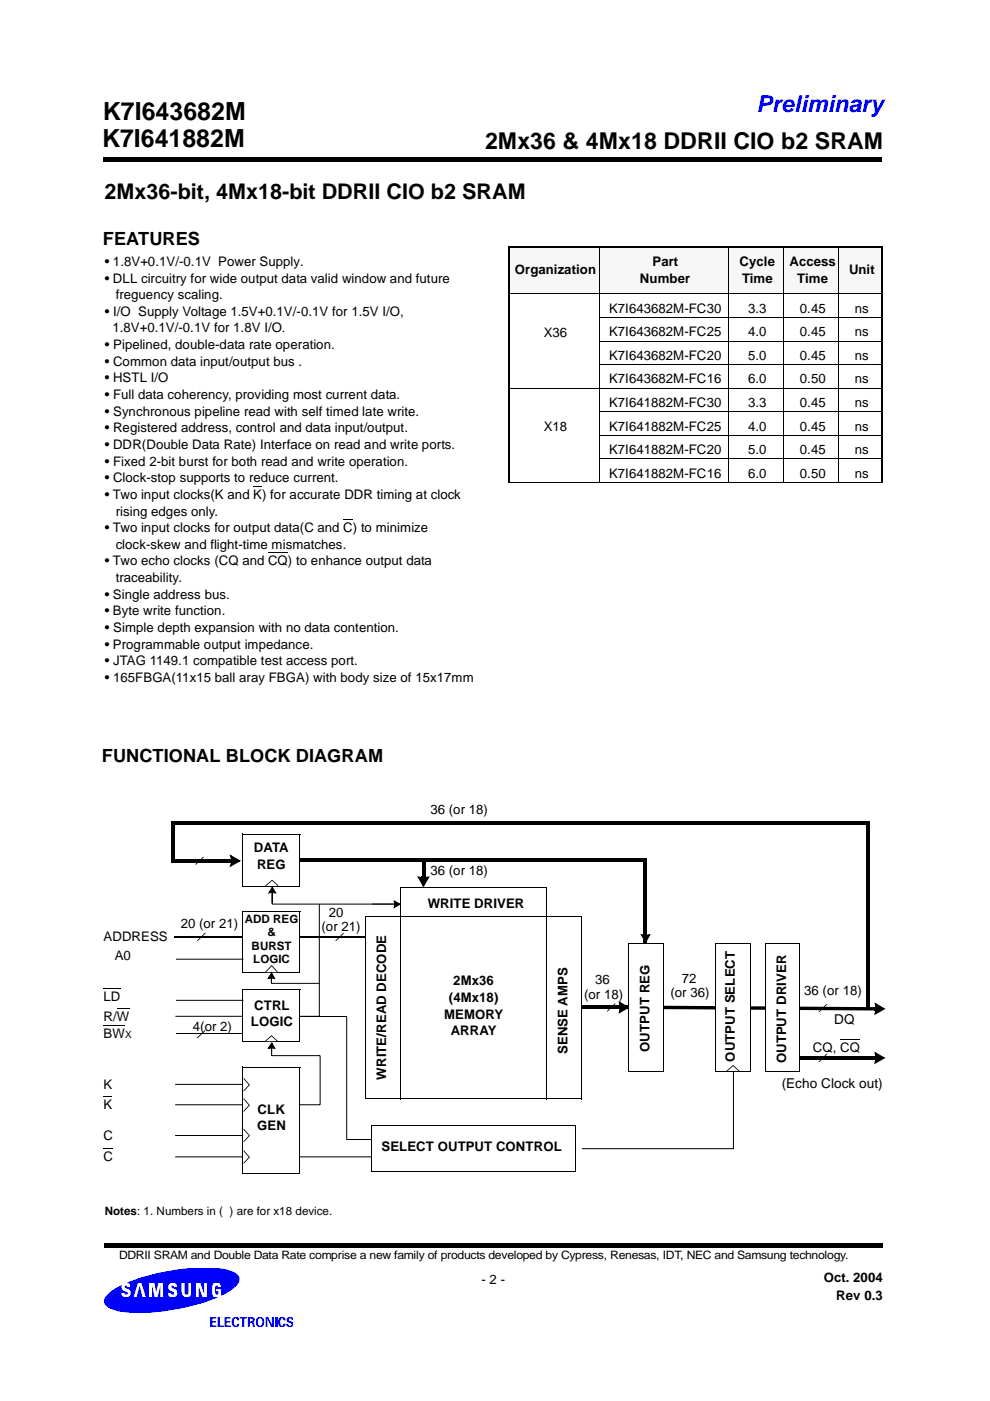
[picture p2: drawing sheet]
<svg xmlns="http://www.w3.org/2000/svg" width="210mm" height="297mm" viewBox="0 0 210 297" stroke-linecap="round" stroke-linejoin="round" font-family="sans-serif">
<g fill="none" stroke="#fff" stroke-width=".21">
<path d="M22 19.4v2.8M187 19.4v2.8M22 25.8v5.6M22.1 36.9h2.8M24.8 34.1h-2.8v229.4h2.8M26.9 36.8v2.8M28.4 34.1h5.6M28.4 36.9h5.6M37.1 36.8v2.8M37.5 34.1h5.7M37.6 36.9h5.6M46.7 34.1h5.6"/>
<path d="M46.8 36.9h5.5M55.9 34.1h5.6M55.9 36.9h5.6M65 34.1h5.7M65 36.9h5.6M74.2 34.1h5.6M74.2 36.9h5.6M83.4 34.1h5.6M83.4 36.9h5.6M92.5 34.1h5.6M92.5 36.9h5.6M101.1 34.4v2.8"/>
<path d="M101.7 36.9h5.5M101.7 34.1h5.6M104.5 34.4v2.8M107.8 34.4v2.8M110.8 36.9h5.6M110.8 34.1h5.7M120 36.9h5.6M120 34.1h5.7M129.1 36.9h5.6M129.2 34.1h5.6M138.3 36.9h5.6M138.4 34.1h5.6"/>
<path d="M147.4 36.9h5.6M147.5 34.1h5.6M156.6 36.9h5.6M156.7 34.1h5.6M165.7 36.9h5.6M165.8 34.1h5.7M174.9 36.9h5.6M175 34.1h5.7M184 36.9h2.9M184.2 34.1h2.8v94.6M187 25.8v5.7M26.9 43.3v5.6"/>
<path d="M26.9 52.6v5.7M37.1 43.3v5.6M37.1 52.6v5.7M101.1 40.7v5.6M101.1 49.9v5.6M101.1 59.1v5.5M104.5 40.7v5.6M104.5 49.9v5.6M104.5 59.1v5.5M107.8 40.7v5.6M107.8 49.9v5.6M107.8 59.1v5.5"/>
<path d="M26.9 61.9v5.7M26.9 71.2v5.7M37.1 61.9v5.7M37.1 71.2v5.7M101.1 68.2v5.6M101.1 77.4v5.6M104.5 68.2v5.6M104.5 77.4v5.6M107.8 68.2v5.6M107.8 77.4v5.6M26.9 80.5v5.7M26.9 89.8v5.7"/>
<path d="M26.9 99.1v5.7M37.1 80.5v5.7M37.1 89.8v5.7M37.1 99.1v5.7M101.1 86.5v5.7M101.1 95.7v5.6M104.5 86.5v5.7M104.5 95.7v5.6M107.8 86.5v5.7M107.8 95.7v5.6M26.9 108.4v5.7M26.9 117.7v5.7"/>
<path d="M37.1 108.4v5.7M37.1 117.7v5.7M101.1 104.9v5.6M101.1 114v5.6M104.5 104.9v5.6M104.5 114v5.6M107.8 104.9v5.6M107.8 114v5.6M26.9 127v5.7M26.9 136.4v5.6M37.1 127v5.7M37.1 136.4v5.6"/>
<path d="M101.1 123.2v5.6M101.1 132.4v5.6M104.5 123.2v5.6M104.5 132.4v5.6M107.8 123.2v5.6M107.8 132.4v5.6M187 128.9v9M187 138.3v8.7M26.9 145.6v5.7M26.9 154.9v5.8M37.1 145.6v5.7M37.1 154.9v5.8"/>
<path d="M101.1 141.5v5.6M101.1 150.7v5.6M101.1 159.9v5.5M104.5 141.5v5.6M104.5 150.7v5.6M104.5 159.9v5.5M107.8 141.5v5.6M107.8 150.7v5.6M107.8 159.9v5.5M187 147.7v8.5M187 157.1v8.3M26.9 164.3v5.7"/>
<path d="M26.9 173.6v5.7M37.1 164.3v5.7M37.1 173.6v5.7M101.1 169v5.6M101.1 178.2v5.6M104.5 169v5.6M104.5 178.2v5.6M107.8 169v5.6M107.8 178.2v5.6M187 166.5v8.1M187 175.8v7.9M26.9 182.9v5.7"/>
<path d="M26.9 192.2v5.7M37.1 182.9v5.7M37.1 192.2v5.7M101.1 187.3v5.7M101.1 196.5v5.6M104.5 187.3v5.7M104.5 196.5v5.6M107.8 187.3v5.7M107.8 196.5v5.6M187 185.2v7.7M187 194.6v7.5M26.9 201.5v5.7"/>
<path d="M26.9 210.8v5.7M37.1 201.5v5.7M37.1 210.8v5.7M101.1 205.7v5.6M101.1 214.8v5.6M104.5 205.7v5.6M104.5 214.8v5.6M107.8 205.7v5.6M107.8 214.8v5.6M187 204v7.3M187 213.3v7.1M26.9 220.1v5.7"/>
<path d="M26.9 229.4v5.7M26.9 238.7v5.7M37.1 220.1v5.7M37.1 229.4v5.7M37.1 238.7v5.7M101.1 224v5.6M101.1 233.2v5.6M104.5 224v5.6M104.5 233.2v5.6M107.8 224v5.6M107.8 233.2v5.6M187 222.7v6.9"/>
<path d="M187 232.1v6.7M26.9 248v5.7M26.9 257.3v2.8M37.1 248v5.7M37.1 257.3v2.8M101.1 242.3v5.6M101.1 251.5v5.6M104.5 242.3v5.6M104.5 251.5v5.6M107.8 242.3v5.6M107.8 251.5v5.6M187 241.4v6.6"/>
<path d="M187 250.8v6.3M22 265.8v5.6M22 275v5.7M22 260.5h2.8M28.4 263.5h5.6M28.4 260.5h5.6M37.5 263.5h5.7M37.6 260.5h5.6M46.7 263.5h5.6M46.7 260.5h5.6M55.9 263.5h5.6M55.9 260.5h5.6"/>
<path d="M65 263.5h5.7M65 260.5h5.6M74.2 263.5h5.6M74.2 260.5h5.6M83.4 263.5h5.6M83.4 260.5h5.6M92.5 263.5h5.6M92.6 260.5h5.5M101.1 260.6v2.8M101.7 263.5h5.6M101.7 260.5h5.6M104.5 260.6v2.8"/>
<path d="M107.8 260.6v2.8M110.8 263.5h5.7M110.9 260.5h5.6M120 263.5h5.7M120 260.5h5.6M129.2 263.5h5.6M129.2 260.5h5.6M138.4 263.5h5.6M138.4 260.5h5.5M147.5 263.5h5.6M147.5 260.5h5.6M156.7 263.5h5.6"/>
<path d="M156.7 260.5h5.6M165.8 263.5h5.7M165.8 260.5h5.7M175 263.5h5.7M175 260.5h5.6M184.2 263.5h2.8M184.2 260.5h2.8M187 260.2v5.7M187 269.6v5.7M187 278.9v2.9M22 284.2v2.9"/>
</g>
<path d="M22 33.3h.5v1.1h-.5zM22.5 33.3h164v1.1h-164zM186.5 33.3h.5v1.1h-.5zM22.1 263.4h.5v1.1h-.5zM22.6 263.4h164v1.1h-164zM186.6 263.4h.5v1.1h-.5z" fill="#000"/>
<path d="M22 268.9h40.1v12.4h-40.1z" fill="#fff"/>
<g fill="#00f">
<path d="M22.7 274.5a1.58 1.58 0 0 0 .2 2.7 16.1 16.1 0 0 0 8 1.1l4.1-.3a43.3 43.3 0 0 0 11.2-3h-.6a.74 .74 0 0 1-.6-.8v-1.3a.95 .95 0 0 1 .9-1 .95 .95 0 0 1 1 1h-.6a.34 .34 0 0 0-.3-.3 .34 .34 0 0 0-.4 .2l.1 1.6 .1 .1 .5-.1v-.7h-.5v-.4h1.1v1.4a7.4 7.4 0 0 0 3.8-3 1.76 1.76 0 0 0-1.7-2.2 10.4 10.4 0 0 0-4.6-.7 41.1 41.1 0 0 0-10 .9l-3.8 .9-3.8 1.4h.2a.71 .71 0 0 1 .6 .9h-.6l-.1-.3a.28 .28 0 0 0-.3 0 .28 .28 0 0 0-.1 .4l.2 .2a.97 .97 0 0 1 1 1 .97 .97 0 0 1-1 .9 .97 .97 0 0 1-.9-1h.6l.1 .3 .4 .1 .2-.1-.2-.5a1 1 0 0 1-1-.4 1 1 0 0 1 0-1.1l-2.1 1.2zM29.2 272h.8l.9 3h-.7l-.6-2.4-.6 2.4h-.7zM31.6 272h1.1l.4 2 .4-2h1.1v3h-.6v-2.5l-.6 2.5h-.6l-.6-2.5v2.5h-.6zM36 272.1a1.01 1.01 0 0 1 1.5 .8h-.6l-.2-.3a.26 .26 0 0 0-.3 0 .26 .26 0 0 0 0 .4l.2 .2a.98 .98 0 0 1 1 1.2 .98 .98 0 0 1-1.5 .6l-.3-.3-.2-.6h.6l.3 .4h.2l.2-.1v-.3l-.2-.2a1 1 0 0 1-1-.7 1 1 0 0 1 .3-1.1zM38.5 272h.6v2.2l.4 .3 .4-.2 .1-2.3h.6v1.9a1.04 1.04 0 0 1-1.1 1.2 1.04 1.04 0 0 1-1-1.2zM41.5 272h1l.8 2.3v-2.3h.6v3h-1l-.8-2.2v2.2h-.6zM44.5 279.3h1.4v.3h-.9v.5h.8v.3h-.8v.6h.9v.3h-1.4z" fill-rule="evenodd"/>
<path d="M46.2 279.3h.4v1.7h.8v.3h-1.2z" fill-rule="evenodd"/>
<path d="M47.6 279.3h1.3v.3h-.9v.5h.8v.3h-.8v.6h.9v.3h-1.3z" fill-rule="evenodd"/>
<path d="M49.3 279.5l.3-.2 .7-.1 .3 .3 .1 .5h-.4v-.3a.37 .37 0 0 0-.4-.1 .37 .37 0 0 0-.3 .4v.5a.38 .38 0 0 0 .3 .6 .38 .38 0 0 0 .4-.4h.4a.81 .81 0 0 1-.9 .7 .81 .81 0 0 1-.7-.9z" fill-rule="evenodd"/>
<path d="M50.8 279.3h1.5v.3h-.5v1.7h-.4v-1.7h-.6z" fill-rule="evenodd"/>
<path d="M52.6 279.3h1a.54 .54 0 0 1 .4 .5 .54 .54 0 0 1-.4 .5 .71 .71 0 0 1 .4 .9l.1 .1h-.5l-.1-.8h-.6v.8h-.3zM52.9 279.6v.6h.5l.2-.2-.2-.4z" fill-rule="evenodd"/>
<path d="M54.5 279.4a.96 .96 0 0 1 1.2 0 .96 .96 0 0 1 .3 1.1 .94 .94 0 0 1-1.2 .8 .94 .94 0 0 1-.5-1.4zM54.8 279.7a.93 .93 0 0 0 .3 1.4 .91 .91 0 0 0 .2-1.6z" fill-rule="evenodd"/>
<path d="M56.3 279.3h.6l.7 1.6v-1.6h.5v2h-.6l-.8-1.7v1.7h-.4z" fill-rule="evenodd"/>
<path d="M58.3 279.3h.5v2h-.5z" fill-rule="evenodd"/>
<path d="M59.2 279.4a.81 .81 0 0 1 1.4 .3v.3h-.4a.38 .38 0 0 0-.5-.4 .38 .38 0 0 0-.2 .5 .81 .81 0 0 0 .3 1l.4-.4h.4a.83 .83 0 0 1-1.1 .7 .83 .83 0 0 1-.6-1.1z" fill-rule="evenodd"/>
<path d="M60.8 279.6l.5-.4h.5l.2 .2 .1 .4h-.3l-.2-.3-.3 .1a.41 .41 0 0 0 0 .5 .41 .41 0 0 0 .5 .1h.1a.72 .72 0 0 1-.2 1.2 .72 .72 0 0 1-1-.7h.4v.2a.37 .37 0 0 0 .5 .2 .37 .37 0 0 0 .2-.4l-.4-.2a.65 .65 0 0 1-.6-.9z" fill-rule="evenodd"/>
</g>
<g fill="#000">
<path d="M53.7 103h1.9v.3h-1.9zM36.9 198.4h.2v.4h-.2zM56 182h.3v.8h-.3zM56.3 182h80.8v.8h-80.8zM92.3 198.4h.1v.4h-.1zM136.4 200h.7v.3h-.7zM136.4 182.4h.7v17.6h-.7zM37.4 219l.1 .2zM51.8 219l.1 .2zM118.5 213.2h.3v.8h-.3zM118.8 213.2h14.2v.8h-14.2zM127.7 213.2h.3v.8h-.3z"/>
<path d="M128 213.2h3.2v.8h-3.2zM131.2 213.2h.3v.8h-.3zM131.4 213.6h.3l-.2 1h-.3zM131.2 212.3l2.3 1.3-2.3 1.3 .1-.4 1.8-1.1 .1 .3-1.9-1 .2-.3 .2 1.2h-.3zM133 213.2h.4v.8h-.4zM139.8 213.2h.3v.8h-.3zM140.1 213.2l45.3 .3v.7l-45.3-.2zM185.4 213.5h.4v.7h-.4zM185.6 213.8l.4 .1-.2 1-.4-.1zM185.4 212.6l2.4 1.3-2.5 1.4 .2-.5 1.8-1.1 .2 .3-1.9-1 .1-.3 .3 1.2h-.4zM169.1 223.9h.3v.8h-.3zM169.4 223.9h16v.8h-16z"/>
<path d="M185.4 223.9h.4v.8h-.4zM185.6 224.2h.4l-.2 1.1h-.4zM185.4 223l2.4 1.3-2.5 1.4 .2-.5 1.8-1 .2 .3-2-1.1 .2-.3 .3 1.1-.4 .1z"/>
</g>
<g fill="#000">
<path d="M131.4 212.6l1.8 1-1.8 1 .1-1zM185.6 212.9l1.8 1-1.8 1 .2-1zM185.6 223.3l1.8 1-1.8 1 .2-1z"/>
<circle cx="131.2" cy="213.6" r=".34"/>
<circle cx="185.4" cy="213.9" r=".37"/>
<circle cx="185.5" cy="224.3" r=".36"/>
</g>
<path d="M56.8 117.2h4.3M72.8 110.2h2M67.7 191.7v23.8h-30.5M21.9 209.7h3.7M37.5 219.1h14.3M63.7 215.5h9.8v26.1h27.2M57.6 221.6v2.2h10.3v10.4h-30.8M155.5 227.1v16.4h-32.1M37.1 245.3h62.9" fill="none" stroke="#000" stroke-width=".21"/>
<path d="M37.1 198.6h55.2" fill="none" stroke="#000" stroke-width=".34"/>
<path d="M162.3 200h7.3v27.2h-7.3z" fill-rule="evenodd" fill="#fff"/>
<path d="M162.3 199.9v27.3M162.3 200h7.4M169.6 200v27.2M162.2 227.2h7.4" fill="none" stroke="#000" stroke-width=".21"/>
<path d="M77.6 194.4h7.3v38.6h-7.3z" fill-rule="evenodd" fill="#fff"/>
<path d="M77.6 194.4h7.4M77.6 194.3v38.7M84.9 194.4v38.7M77.5 233h7.4" fill="none" stroke="#000" stroke-width=".21"/>
<path d="M116 194.4h7.3v38.6h-7.3z" fill-rule="evenodd" fill="#fff"/>
<path d="M116 194.3v38.7M116 194.4h7.4M123.3 194.4v38.7M24.8 213.8h2.6M115.9 233h7.4M21.9 243.6h2.1" fill="none" stroke="#000" stroke-width=".21"/>
<path d="M51.5 193.3h12.1v12.9h-12.1z" fill="#fff"/>
<path d="M51.5 193.2v13M51.5 193.3h12.1M63.6 193.3v13M51.4 206.2h12.2" fill="none" stroke="#000" stroke-width=".21"/>
<path d="M51.5 176.8h12.1v11.1h-12.1z" fill="#fff"/>
<path d="M51.5 176.7v11.2M51.5 176.8h12.1M63.6 176.8v11.2M51.4 187.9h12.2" fill="none" stroke="#000" stroke-width=".21"/>
<path d="M51.5 226.2h12.1v22.5h-12.1z" fill="#fff"/>
<path d="M51.5 226.1v22.6M51.5 226.2h12.1M63.6 226.2v22.6M51.4 248.7h12.2" fill="none" stroke="#000" stroke-width=".21"/>
<path d="M51.5 209.8h12.1v11.1h-12.1z" fill="#fff"/>
<path d="M51.5 209.7v11.2M51.5 209.8h12.1M63.6 209.8v11.1M51.4 220.9h12.2" fill="none" stroke="#000" stroke-width=".21"/>
<path d="M57.6 204.7l1.3 1.4h-2.7z" fill="#fff"/>
<path d="M56.1 206.1l.2 .1zM57.6 204.6l.1 .2-1.4 1.4-.1-.1zM57.5 204.8l.2-.1 1.2 1.4-.1 .1zM58.8 206.2l.2-.1z" fill="#000"/>
<path d="M56.3 187.8l1.4-1.2 1.2 1.2z" fill="#fff"/>
<path d="M56.3 187.7l.1 .2zM56.3 187.7l1.5-1.1-1.4 1.3zM57.8 186.6l1.2 1.1-.1 .2-1.3-1.2zM58.9 187.9l.2-.1z" fill="#000"/>
<path d="M56.2 220.8l1.3-1.2 1.3 1.1z" fill="#fff"/>
<path d="M57.5 219.7l.1-.2 1.3 1.2-.1 .1zM56.1 220.7l.1 .2zM56.1 220.7l1.5-1.2-1.3 1.4zM58.8 220.8l.1-.1z" fill="#000"/>
<path d="M133.3 200h7.3v27.2h-7.3z" fill-rule="evenodd" fill="#fff"/>
<path d="M133.3 199.9v27.3M133.3 200h7.4M140.6 200v27.2M133.2 227.2h7.4" fill="none" stroke="#000" stroke-width=".21"/>
<path d="M151.7 200h7.4v27.2h-7.4z" fill-rule="evenodd" fill="#fff"/>
<path d="M151.7 199.9v27.3M151.7 200h7.4M159.1 200v27.2M151.7 227.2h7.4" fill="none" stroke="#000" stroke-width=".21"/>
<path d="M84.9 194.4h31.1v38.6h-31.1z" fill="#fff"/>
<path d="M84.9 194.3v38.7M84.9 194.4h31.2M116 194.4v38.7M84.8 233h31.2" fill="none" stroke="#000" stroke-width=".21"/>
<path d="M84.9 188.2h31.1v6.2h-31.1z" fill-rule="evenodd" fill="#fff"/>
<path d="M57.7 187.9v3.8h27.3M84.8 194.4h31.2M84.9 188.1v6.3M84.9 188.2h31.2M116 188.2v6.3M21.9 217.4h4.6M37.3 212.1h14.3M57.5 206v2.5h10.2M37.1 229.9h14.3" fill="none" stroke="#000" stroke-width=".21"/>
<g fill="#000">
<path d="M57.7 187.8l1 1.7-.5-.2-.6-1 .3-.2-.6 1.2-.3-.2 .7-.2 .1 .4-1 .2zM57.7 188.9l.6 .2v.3l-.6-.1zM83.6 191.6h.4l-.2 .7-.3-.1zM83.5 190.8l1.6 .9-1.7 1 .2-.5 1-.6 .2 .3-1.2-.6 .1-.3 .3 .6-.4 .1zM88.8 185.8l1 .2v.4l-1.1-.2zM89.4 185.8h.7v.4h-.7zM89.5 182.1h.7v.3h-.7zM89.5 185.8h.7v.4h-.7zM89.5 182.4h.7v3.4h-.7zM88.4 185.8l.5 .1 1 1.8-.3 .2 1.1-2 .2 .2-1.1 .3v-.4l1.3-.2-1.3 2.4zM136.2 198.1l.8 .1v.4l-.9-.2zM136.8 198.1h.3v.3h-.3z"/>
<path d="M136.8 191.3h.3v.2h-.3zM136.8 198.1h.3v.1h-.3zM135.7 198l.5 .2 .8 1.4-.2 .1 .7-1.5 .3 .1-.8 .3-.1-.4 1.1-.2-1.1 2zM57.6 206.1l.8 1.5-.4-.1-.6-1 .3-.2-.6 1.2-.3-.2 .7-.2 .1 .4-.9 .1zM57.5 207.1l.6 .1v.4l-.6-.1zM128.7 214.3l.1 .2zM130.4 212.7l.1 .1zM128.7 214.3l1.7-1.6 .1 .2-1.7 1.6zM21.9 232.3h1.9v.2h-1.9z"/>
</g>
<g fill="#000">
<path d="M57.7 188.2l.6 1-.6-.1-.6 .1zM83.7 191.1l1 .6-1 .6 .1-.6zM88.8 186l1 .2 1-.2-1 1.8zM136.1 198.2l.8 .2 .8-.2-.8 1.4zM57.5 206.4l.6 1h-1.1z"/>
<path d="M89.5 185.6l.5-.1a.37 .37 0 0 1 .1 .5 .37 .37 0 0 1-.6 .1z" fill-rule="evenodd"/>
</g>
<path d="M136.9 191.5v6.6" fill="none" stroke="#000" stroke-width=".34"/>
<path d="M154.1 227.1l1.3-1.2 1.3 1.2z" fill="#fff"/>
<g fill="#000">
<path d="M41.4 183.2l.1 .2zM41.8 199.4l.1 .1zM43.1 181.6l.1 .2zM41.4 183.2l1.7-1.5 .1 .1-1.7 1.5zM43.5 197.7l.1 .2zM41.8 199.4l1.6-1.6 .2 .1-1.7 1.6zM71.1 199.4l.2 .1zM72.8 197.7l.1 .2zM71.1 199.4l1.7-1.6 .1 .1-1.6 1.6zM43.4 218.4l.2 .1zM41.8 220l1.6-1.6 .1 .2-1.6 1.5zM41.7 220l.2 .1z"/>
<path d="M57.6 220.9l.9 1.5-.5-.1-.5-1 .3-.2-.6 1.2-.3-.2 .7-.1v.3l-.9 .1zM57.6 222h.6l-.1 .4-.5-.1zM154 227.1l.2 .1zM154 227l1.5-1.2-1.3 1.4zM155.5 225.8l1.3 1.2-.2 .2-1.2-1.2zM156.6 227.2l.2-.1z"/>
</g>
<path d="M57.6 222.1v1" fill="none" stroke="#000" stroke-width=".21"/>
<path d="M57.6 221.2l.5 1h-1.1z" fill="#000"/>
<path d="M78.8 238.7h43.3v9.6h-43.3z" fill-rule="evenodd" fill="#fff"/>
<path d="M78.8 238.7h43.3M78.8 238.6v9.7M122.1 238.7v9.7M37.1 240.7h14.5M78.7 248.3h43.4" fill="none" stroke="#000" stroke-width=".21"/>
<path d="M51.7 228.6l1.1 1.4-1.1 1.3z" fill="#fff"/>
<path d="M51.6 228.7l.1-.1zM51.6 228.7l.1-.1 1.2 1.5zM51.6 231.3l.1 .1zM52.8 230l.1 .1-1.2 1.3-.1-.2z" fill="#000"/>
<path d="M51.7 233l1.1 1.3-1.1 1.3z" fill="#fff"/>
<path d="M51.6 233l.1-.1zM51.6 233l.1-.1 1.2 1.5zM51.6 235.5l.1 .2zM52.8 234.3l.1 .1-1.2 1.3-.1-.2z" fill="#000"/>
<path d="M51.7 239.4l1.1 1.3-1.1 1.3z" fill="#fff"/>
<path d="M51.7 239.3l-.1 .2zM51.6 239.5l.1-.1 1.2 1.4zM51.6 242l.1 .1zM52.8 240.7l.1 .1-1.2 1.3-.1-.1z" fill="#000"/>
<path d="M51.7 244l1.1 1.3-1.1 1.3z" fill="#fff"/>
<path d="M173.5 214.5l.2 .1zM175.3 212.8l.1 .2zM173.6 214.5l1.6-1.6 .2 .1-1.7 1.6zM173.5 225.1l.2 .1zM175.3 223.4l.1 .2zM173.6 225l1.6-1.6 .2 .2-1.7 1.6zM51.6 244l.1-.1zM51.6 244.1l.1-.2 1.3 1.5h-.2zM51.6 246.6l.1 .1zM52.8 245.3l.1 .1-1.2 1.3-.1-.2z" fill="#000"/>
<path d="M178.2 220.3h4.2" fill="none" stroke="#000" stroke-width=".21"/>
<g fill="#f7f7f7">
<path d="M107.8 52.4h19.2v9.9h-19.2z"/>
<path d="M127 52.4h27.4v9.9h-27.4z"/>
<path d="M154.4 52.4h11.7v9.9h-11.7z"/>
<path d="M166.1 52.4h11.8v9.9h-11.8z"/>
<path d="M177.9 52.4h9.1v9.9h-9.1z"/>
</g>
<path d="M107.7 52.4h79.4M107.8 52.6v49.6M187 52.6v49.6" fill="none" stroke="#000" stroke-width=".34"/>
<g fill="none" stroke="#000" stroke-width=".21">
<path d="M127 52.2v50.2M154.4 52.2v50.2M166.1 52.2v50.2M177.9 52.2v50.2M107.7 62.3h79.4M127 67.3h60.1M127 72.3h60.1M127 77.3h60.1M107.7 82.3h79.4M127 87.3h60.1M127 92.3h60.1M127 97.3h60.1"/>
<path d="M107.7 102.3h79.4M37.3 203.4h14.3"/>
</g>
<path d="M36.3 174.1h.8v8.4h-.8zM36.7 174.1h147.6v.7h-147.6zM36.3 182.2h12.5v.7h-12.5zM48.8 182.2h.4v.7h-.4zM49.1 182.5h.3l-.3 1.1-.3-.1zM48.8 182.2h.3v.7h-.3zM48.7 181.1l2.4 1.4-2.4 1.4 .2-.5 1.7-1 .2 .3-1.9-1 .1-.3 .4 1.1h-.3zM183.6 213.4h.7v.4h-.7zM183.6 174.5h.7v38.9h-.7z" fill="#000"/>
<g fill="#000">
<path d="M49 181.5l1.7 1-1.7 1 .2-1z"/>
<path d="M48.4 182.3a.37 .37 0 0 1 .6-.1 .37 .37 0 0 1 0 .6h-.5z" fill-rule="evenodd"/>
</g>
<g font-size="5.3">
<text x="21.8" y="25.5">K7I643682M</text>
<text x="21.6" y="31.1">K7I641882M</text>
</g>
<text font-size="4.9" fill="#00f" x="160.4" y="23.8">Preliminary</text>
<text font-size="4.9" x="102.8" y="31.7">2Mx36 &amp; 4Mx18 DDRII CIO b2 SRAM</text>
<text font-size="4.6" x="22.2" y="42.1">2Mx36-bit, 4Mx18-bit DDRII CIO b2 SRAM</text>
<g font-size="3.9">
<text x="21.8" y="51.9">FEATURES</text>
<text x="21.6" y="161.5">FUNCTIONAL BLOCK DIAGRAM</text>
</g>
<g font-size="2.9">
<text x="176.9" y="217.1">DQ</text>
<text x="165.7" y="230.7">(Echo Clock out)</text>
</g>
<g font-size="2.8">
<text x="22.2" y="56.4">• 1.8V+0.1V/-0.1V Power Supply.</text>
<text x="22.2" y="59.9">• DLL circuitry for wide output data valid window and future</text>
<text x="109.1" y="58.2">Organization</text>
<text x="135.7" y="59.9">Number</text>
<text x="138.3" y="56.4">Part</text>
<text x="156.8" y="56.4">Cycle</text>
<text x="157.3" y="59.9">Time</text>
<text x="167.4" y="56.4">Access</text>
<text x="169.1" y="59.9">Time</text>
<text x="180" y="58.2">Unit</text>
<text x="24.5" y="63.5">freguency scaling.</text>
<text x="22.2" y="67">• I/O Supply Voltage 1.5V+0.1V/-0.1V for 1.5V I/O,</text>
<text x="23.8" y="70.5">1.8V+0.1V/-0.1V for 1.8V I/O.</text>
<text x="115.3" y="71.4">X36</text>
<text x="129.1" y="66.3">K7I643682M-FC30</text>
<text x="129.1" y="71.3">K7I643682M-FC25</text>
<text x="158.6" y="66.3">3.3</text>
<text x="158.6" y="71.3">4.0</text>
<text x="169.6" y="66.3">0.45</text>
<text x="169.6" y="71.3">0.45</text>
<text x="181.2" y="66.3">ns</text>
<text x="181.2" y="71.3">ns</text>
<text x="22.2" y="74">• Pipelined, double-data rate operation.</text>
<text x="22.2" y="77.6">• Common data input/output bus .</text>
<text x="129.1" y="76.3">K7I643682M-FC20</text>
<text x="158.6" y="76.3">5.0</text>
<text x="169.6" y="76.3">0.45</text>
<text x="181.2" y="76.3">ns</text>
<text x="22.2" y="81.1">• HSTL I/O</text>
<text x="129.1" y="81.3">K7I643682M-FC16</text>
<text x="158.6" y="81.3">6.0</text>
<text x="169.6" y="81.3">0.50</text>
<text x="181.2" y="81.3">ns</text>
<text x="22.2" y="84.6">• Full data coherency, providing most current data.</text>
<text x="22.2" y="88.1">• Synchronous pipeline read with self timed late write.</text>
<text x="129.1" y="86.3">K7I641882M-FC30</text>
<text x="158.6" y="86.3">3.3</text>
<text x="169.6" y="86.3">0.45</text>
<text x="181.2" y="86.3">ns</text>
<text x="22.2" y="91.7">• Registered address, control and data input/output.</text>
<text x="22.2" y="95.2">• DDR(Double Data Rate) Interface on read and write ports.</text>
<text x="115.3" y="91.4">X18</text>
<text x="129.1" y="91.3">K7I641882M-FC25</text>
<text x="158.6" y="91.3">4.0</text>
<text x="169.6" y="91.3">0.45</text>
<text x="181.2" y="91.3">ns</text>
<text x="22.2" y="98.7">• Fixed 2-bit burst for both read and write operation.</text>
<text x="129.1" y="96.3">K7I641882M-FC20</text>
<text x="129.1" y="101.3">K7I641882M-FC16</text>
<text x="158.6" y="96.3">5.0</text>
<text x="158.6" y="101.3">6.0</text>
<text x="169.6" y="96.3">0.45</text>
<text x="169.6" y="101.3">0.50</text>
<text x="181.2" y="96.3">ns</text>
<text x="181.2" y="101.3">ns</text>
<text x="22.2" y="102.2">• Clock-stop supports to reduce current.</text>
<text x="22.2" y="105.8">• Two input clocks(K and K) for accurate DDR timing at clock</text>
<text x="22.2" y="112.8">• Two input clocks for output data(C and C) to minimize</text>
<text x="24.5" y="109.3">rising edges only.</text>
<text x="22.2" y="119.9">• Two echo clocks (CQ and CQ) to enhance output data</text>
<text x="24.5" y="116.4">clock-skew and flight-time mismatches.</text>
<text x="24.5" y="123.4">traceability.</text>
<text x="22.2" y="127">• Single address bus.</text>
<text x="22.2" y="130.5">• Byte write function.</text>
<text x="22.2" y="134">• Simple depth expansion with no data contention.</text>
<text x="22.2" y="137.5">• Programmable output impedance.</text>
<text x="22.2" y="141.1">• JTAG 1149.1 compatible test access port.</text>
<text x="22.2" y="144.6">• 165FBGA(11x15 ball aray FBGA) with body size of 15x17mm</text>
<text x="91.2" y="172.6">36 (or 18)</text>
<text x="53.8" y="180.7">DATA</text>
<text x="54.5" y="184.2">REG</text>
<text x="91.2" y="185.5">36 (or 18)</text>
<text x="38.3" y="196.8">20 (or 21)</text>
<text x="68.2" y="197.3">(or 21)</text>
<text x="69.7" y="194.5">20</text>
<text x="90.7" y="192.5">WRITE DRIVER</text>
<text x="21.9" y="199.6">ADDRESS</text>
<text x="24.3" y="203.6">A0</text>
<text x="96.1" y="208.9">2Mx36</text>
<text x="126.2" y="208.6">36</text>
<text x="144.5" y="208.4">72</text>
<text x="21.9" y="212.3">LD</text>
<text x="53.9" y="214">CTRL</text>
<text x="94.2" y="215.9">MEMORY</text>
<text x="95.2" y="212.4">(4Mx18)</text>
<text x="123.8" y="211.7">(or 18)</text>
<text x="142.2" y="211.3">(or 36)</text>
<text x="170.5" y="211">36 (or 18)</text>
<text x="21.9" y="216.5">R/W</text>
<text x="21.9" y="220">BW</text>
<text x="40.9" y="218.6">4(or 2)</text>
<text x="53.2" y="217.6">LOGIC</text>
<text x="95.6" y="219.5">ARRAY</text>
<text x="120.3" y="223.5" transform="rotate(-90 120.3 223.5)">SENSE AMPS</text>
<text x="137.7" y="223" transform="rotate(-90 137.7 223)">OUTPUT REG</text>
<text x="155.8" y="225.1" transform="rotate(-90 155.8 225.1)">OUTPUT SELECT</text>
<text x="166.7" y="225.5" transform="rotate(-90 166.7 225.5)">OUTPUT DRIVER</text>
<text x="172.4" y="223">CQ, CQ</text>
<text x="21.9" y="230.8">K</text>
<text x="81.8" y="228.9" transform="rotate(-90 81.8 228.9)">WRITE/READ DECODE</text>
<text x="21.9" y="235">K</text>
<text x="54.5" y="239.6">GEN</text>
<text x="54.6" y="236.1">CLK</text>
<text x="21.9" y="241.8">C</text>
<text x="80.9" y="244.1">SELECT OUTPUT CONTROL</text>
<text x="21.9" y="246.3">C</text>
<text x="102.1" y="272.2">- 2 -</text>
<text x="174.6" y="271.8">Oct. 2004</text>
<text x="177.3" y="275.7">Rev 0.3</text>
</g>
<g font-size="2.5">
<text x="51.9" y="195.7">ADD REG</text>
<text x="53.4" y="201.4">BURST</text>
<text x="56.7" y="198.5">&amp;</text>
<text x="53.7" y="204.2">LOGIC</text>
<text x="22.2" y="257.6">Notes: 1. Numbers in ( ) are for x18 device.</text>
<text x="25.2" y="266.8">DDRII SRAM and Double Data Rate comprise a new family of products developed by Cypress, Renesas, IDT, NEC and Samsung technology.</text>
</g>
<text font-size="2.1" x="26.5" y="220">X</text>
</svg>
